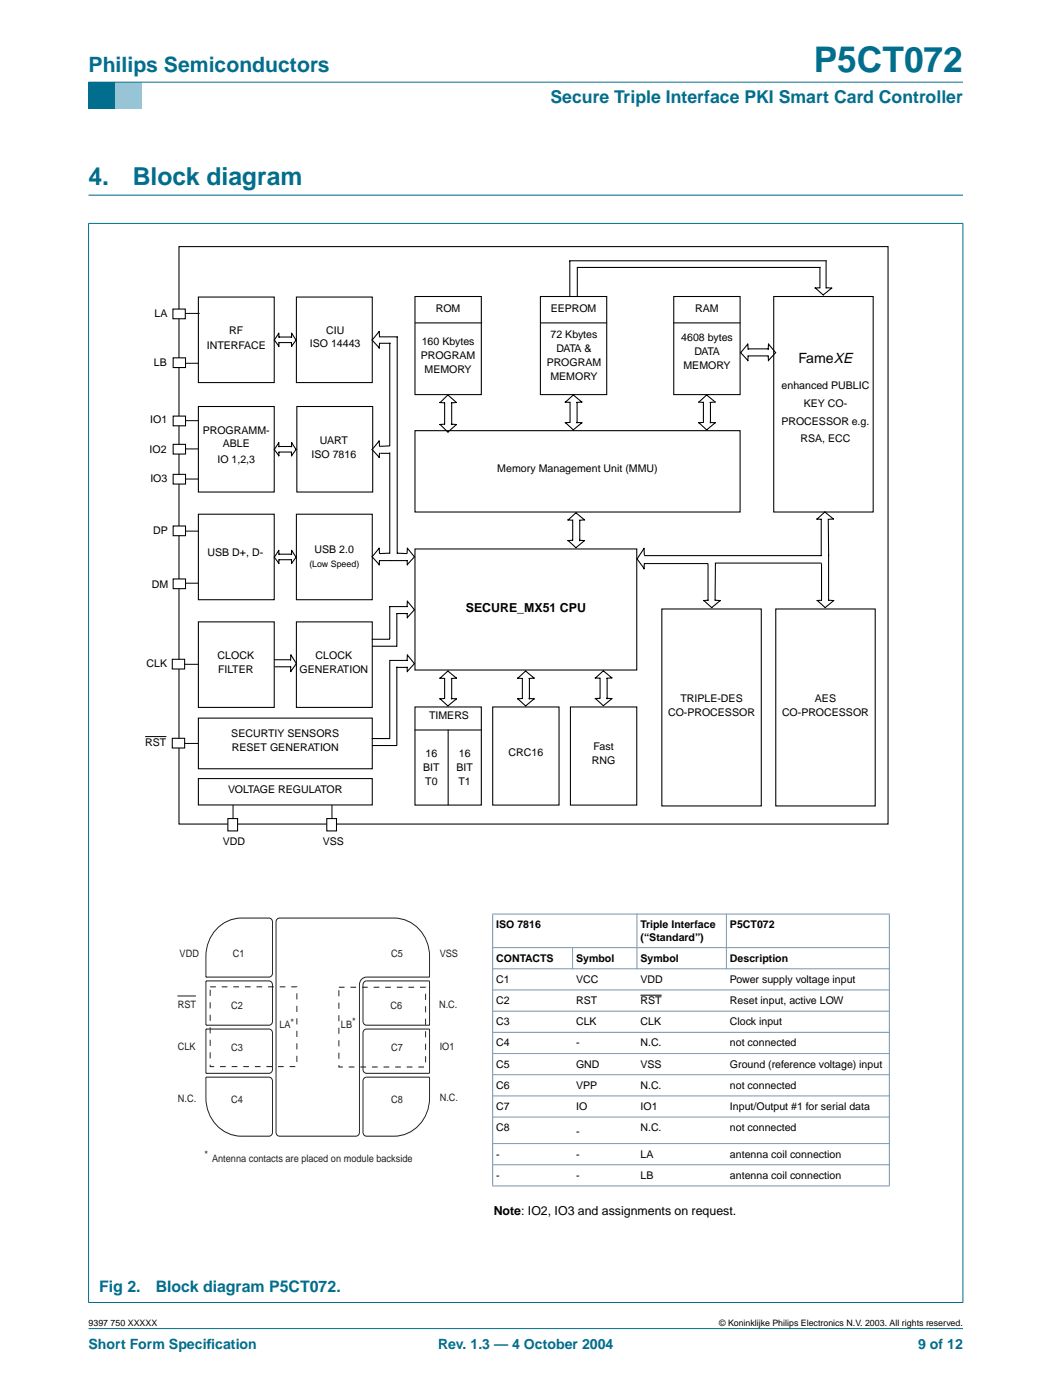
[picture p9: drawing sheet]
<svg xmlns="http://www.w3.org/2000/svg" width="210mm" height="280mm" viewBox="0 0 210 280" stroke-linecap="round" stroke-linejoin="round" font-family="sans-serif">
<path d="M17.7 265.5h174.6z" fill="#006e8c" stroke="#006e8c" stroke-width=".2"/>
<path d="M17.7 16.4h5.3v5.3h-5.3z" fill-rule="evenodd" fill="#006e8c"/>
<path d="M23 16.4h5.3v5.3h-5.3z" fill-rule="evenodd" fill="#96c4d6"/>
<g fill="#006e8c" stroke="#006e8c" stroke-width=".2">
<path d="M17.7 16.4h174.6z"/>
<path d="M17.7 44.7v215.5z"/>
<path d="M192.3 44.7v215.5z"/>
<path d="M17.6 44.6h174.8z"/>
<path d="M17.6 260.3h174.8z"/>
</g>
<path d="M17.7 39h174.7" fill="none" stroke="#006e8c" stroke-width=".21"/>
<g fill="#fff" stroke="#000" stroke-width=".21">
<path d="M89.5 145.9v14.9z"/>
<path d="M154.9 121.7h19.9v39.4h-19.9z" fill-rule="evenodd"/>
<path d="M154.5 59.2h19.9v43.1h-19.9z" fill-rule="evenodd"/>
<path d="M59.2 102.8h15.1v17h-15.1z" fill-rule="evenodd"/>
<path d="M39.6 102.8h15.2v17h-15.2z" fill-rule="evenodd"/>
<path d="M59.2 59.4h15.1v17h-15.1z" fill-rule="evenodd"/>
<path d="M39.6 59.4h15.2v17h-15.2z" fill-rule="evenodd"/>
</g>
<g fill="none" stroke="#000" stroke-width=".21">
<path d="M35.7 49.3h141.7v115.4h-141.7zM82.9 59.2h13.2v19.7h-13.2zM107.9 59.2h13.3v19.7h-13.3zM113.8 52.1h51.2M113.8 52.2v7M115.3 53.5v5.6M115.3 53.4h48.5M134.6 59.2h13.2v19.7h-13.2zM162.8 57.6l1.6 1.3M163.7 57.5l-.9 .1M163.8 53.7v3.8M165 52.2v5.3"/>
<path d="M165.1 57.5l1 .1M166.1 57.6l-1.6 1.3M54.8 67.9l.9 1.3M55.7 66.6l-.9 1.3M55.7 66.6v.8M55.7 68.5h2.5M55.7 68.5v.7M55.7 67.3h2.6M58.2 68.5v.7M58.2 66.6v.8M58.3 66.6l.8 1.3M59.1 67.9l-.9 1.3"/>
<path d="M74.3 68l1.4 1.5M75.7 66.3l-1.3 1.6M75.7 66.2l.1 1.1M75.8 68.7l-.1 .9M75.8 68.6h2.1M75.9 67.3h3.4M77.8 68.6v20.4M79.3 67.4v43.2M83 64.5h13.2M89.5 78.9l-1.6 1.5M89.5 79l1.6 1.4M108 64.5h13.1"/>
<path d="M114.5 78.9l-1.6 1.5M114.6 79l1.6 1.3M134.6 64.5h13.2M141.1 78.9l-1.5 1.5M141.2 79l1.6 1.3M147.9 70.5l1.5 1.5M149.3 68.8l-1.3 1.6M149.3 68.8l.1 1M149.4 71.1h4M149.4 71.2l-.1 .9M149.5 69.7h4M153.4 71.2l.1 .9"/>
<path d="M153.5 68.8l-.1 1M153.5 68.8l1.4 1.6M154.9 70.5l-1.4 1.5M39.6 81.2h15.2v17.1h-15.2zM54.8 89.8l.9 1.2M55.7 88.5l-.9 1.3M55.7 88.5v.8M55.7 90.3h2.5M55.7 90.4v.7M55.7 89.2h2.6M58.2 90.4v.7M58.2 88.5v.8"/>
<path d="M58.3 88.5l.8 1.3M59.1 89.8l-.9 1.2M59.3 81.2h15.1v17.1h-15.1zM74.3 89.8l1.4 1.6M75.7 88.2l-1.3 1.6M75.7 88.1l.1 1M75.8 90.6l-.1 .8M76.1 90.6h1.6M77.7 89.1l-1.7 .1M77.8 90.5v20M82.9 86.1h64.9v16.2h-64.9zM87.8 80.4l.9 .1"/>
<path d="M87.9 84.8l1.6 1.5M88.7 84.8h-.9M88.8 80.5v4.2M90.2 84.8h1M90.2 80.6v4.2M91.1 84.9l-1.6 1.4M91.2 80.4l-1 .1M112.9 80.3l.8 .1M112.9 84.5l1.6 1.4M113.7 84.4l-.8 .1M113.8 80.4v4M115.2 84.4l1 .1"/>
<path d="M115.3 80.5v4M116.2 84.5l-1.6 1.4M116.2 80.3l-1 .1M139.5 80.3l.9 .1M139.6 84.5l1.5 1.4M140.4 84.4l-.9 .1M140.5 80.4v4M141.8 84.4l1 .1M141.9 80.5v4M142.8 84.5l-1.6 1.4M142.8 80.3l-1 .1M54.8 111.3l.9 1.3"/>
<path d="M55.7 110l-.9 1.3M55.7 110v.8M55.7 111.8h2.5M55.7 111.9v.7M55.7 110.7h2.6M58.2 111.9v.7M58.2 110v.8M58.3 110l.8 1.3M59.1 111.3l-.9 1.3M74.3 111.3l1.4 1.5M75.7 109.6l-1.3 1.6M75.7 109.5l.1 1.1"/>
<path d="M75.8 112l-.1 .9M76 112h2M77.7 110.5l-1.7 .1M78.2 112h3.1M79.4 110.5l1.7 .1M81.3 112l.1 .9M81.4 109.5l-.1 1.1M81.4 109.6l1.3 1.6M82.8 111.3l-1.4 1.5M82.9 109.7h44.3v24.2h-44.3zM113.4 103.9l.9 .1M113.5 108l1.5 1.5"/>
<path d="M114.3 108h-.9M114.4 104v3.9M115 102.5l-1.5 1.4M115.1 102.5l1.6 1.4M115.7 108h1M115.8 104v4M116.7 108.1l-1.6 1.3M116.7 103.9l-1 .1M127.2 111.7l1.4 1.9M128.6 109.7l-1.3 1.9M128.6 109.6l.1 1.2M128.7 112.6l-.1 1.1"/>
<path d="M128.8 111h35.2M128.8 112.6h12.5M140.6 120l1.5 1.4M141.4 112.7v7.2l-.9 .1M142.8 119.9l1 .1M142.9 112.7l-.1 7.2M142.9 112.5h21.1M163.1 103.7l.9 .1M163.2 120l1.6 1.4M164 103.8v7.2M164.1 112.7v7.2l-.9 .1M164.7 102.3l-1.5 1.4"/>
<path d="M164.8 102.3l1.6 1.4M165.4 103.9l.1 7.1M165.5 110.9v9M165.5 119.9l1 .1M166.5 103.7l-1.1 .1M39.6 124.3h15.2v17.1h-15.2zM54.9 131.8h3.1M55 133.2h3M58 133.3l.1 .9M58.1 130.9l-.1 1M58.1 130.9l1.1 1.6M59.2 124.3h15.1v17.1h-15.1z"/>
<path d="M59.2 132.6l-1.1 1.5M74.4 127.7h3.4M74.4 129.1h4.7M77.8 121.3v6.3M77.8 132.1v15.4M77.9 121.2h3.4M77.9 132h3.4M79.3 122.6h2M79.3 133.4h2l.1 .8M79.3 122.7v6.4M79.3 133.3v15.6M81.3 122.6l.1 .8"/>
<path d="M81.4 120.1l-.1 1M81.4 130.9l-.1 1M81.4 120.2l1.3 1.6M81.4 130.9l1.3 1.6M82.8 121.8l-1.4 1.6M82.8 132.6l-1.4 1.6M87.8 135.5l.9 .1M87.9 139.6l1.6 1.5M88.7 139.6h-.9M88.8 135.6v4M89.5 134.1l-1.6 1.4M89.5 134.1l1.6 1.4"/>
<path d="M90.2 139.6h1M90.2 135.6v4.1M91.1 139.7l-1.6 1.3M91.2 135.5l-1 .1M103.4 135.5l.8 .1M103.4 139.6l1.6 1.5M104.2 139.6h-.8M104.3 135.6v4M105 134.1l-1.6 1.4M105 134.1l1.6 1.4M105.7 139.6h1M105.7 135.6v4.1"/>
<path d="M106.6 139.7l-1.6 1.3M106.7 135.5l-1 .1M118.9 135.5h.8M118.9 139.6l1.6 1.4M119.7 139.5l-.8 .1M119.8 135.5v4M120.5 134l-1.6 1.5M120.5 134.1l1.7 1.3M121.2 139.5l1 .1M121.3 135.6v4M122.2 139.6l-1.7 1.4M122.2 135.5h-1"/>
<path d="M132.2 121.7h19.8v39.4h-19.8zM143.8 120l-1.6 1.4M166.5 120l-1.6 1.4M39.6 143.5h34.7v10.1h-34.7zM39.6 155.6h34.7v5.2h-34.7zM74.4 147.6h3.4M74.4 149h4.7M82.9 141.3h13.2v19.6h-13.2zM82.9 145.9h13.2M98.4 141.3h13.3v19.6h-13.3zM113.9 141.3h13.3v19.6h-13.3z"/>
</g>
<path d="M35.7 72.6h3.9M35.7 95.7h3.9M35.7 89.7h3.9M35.7 84.1h3.9M35.7 116.5h3.9M35.7 106.1h3.9M35.7 132.7h3.9M35.6 148.6h3.9" fill="none" stroke="#000" stroke-width=".2"/>
<g fill="#fff" stroke="#000" stroke-width=".21">
<path d="M34.6 71.5h2.5v1.9h-2.5z" fill-rule="evenodd"/>
<path d="M34.6 83.1h2.5v2h-2.5z" fill-rule="evenodd"/>
<path d="M34.6 88.8h2.5v1.9h-2.5z" fill-rule="evenodd"/>
<path d="M34.6 94.8h2.5v1.9h-2.5z" fill-rule="evenodd"/>
<path d="M34.6 105.1h2.5v1.9h-2.5z" fill-rule="evenodd"/>
<path d="M34.6 115.7h2.5v1.9h-2.5z" fill-rule="evenodd"/>
<path d="M34.4 131.7h2.5v2h-2.5z" fill-rule="evenodd"/>
<path d="M34.4 147.5h2.5v2h-2.5z" fill-rule="evenodd"/>
<path d="M34.5 61.8h2.5v1.9h-2.5z" fill-rule="evenodd"/>
<path d="M45.5 163.6h1.9v2.4h-1.9z" fill-rule="evenodd"/>
<path d="M65.3 163.6h1.9v2.4h-1.9z" fill-rule="evenodd"/>
</g>
<g fill="#fff" stroke="#000" stroke-width=".2">
<path d="M35.8 62.6h4z"/>
<path d="M46.5 160.9v4z"/>
<path d="M66.3 160.9v4z"/>
</g>
<path d="M35.5 183.4h56.1v49.3h-56.1z" fill-rule="evenodd" fill="#fff"/>
<path d="M67.7 197.3h17.3v15.9h-17.3z" fill="#fff"/>
<path d="M67.7 197.3h17.3v15.9h-17.3z" fill="none" stroke="#231f20" stroke-width=".2" stroke-dasharray="1.2 1.2" stroke-linecap="butt"/>
<path d="M42 197.2h17.3v15.9h-17.3z" fill="#fff"/>
<path d="M42 197.2h17.3v15.9h-17.3z" fill="none" stroke="#231f20" stroke-width=".2" stroke-dasharray="1.2 1.2" stroke-linecap="butt"/>
<path d="M35.5 199h3.6M41.1 195.2h12.6a.74 .74 0 0 0 .7-.7v-10.3a.74 .74 0 0 0-.7-.7h-5.5a7.4 7.4 0 0 0-7.1 7.6v4.2M72.7 196.2l.5-.2h12.6v8.9h-12.6a.74 .74 0 0 1-.7-.8v-7.3zM85.8 195.2h-12.6a1.46 1.46 0 0 0-1.4 1.6v29.5a.74 .74 0 0 1-.7 .7h-15.3a.74 .74 0 0 1-.7-.7v-42.1a.74 .74 0 0 1 .7-.7h22.9a7.4 7.4 0 0 1 7.1 7.6v4.2M41.1 215.2v4.2a7.4 7.4 0 0 0 7.1 7.6h5.5a.74 .74 0 0 0 .7-.7v-10.3a.74 .74 0 0 0-.7-.8h-12.6M41.1 204.8v-8.8h12.6a.74 .74 0 0 1 .7 .8v7.3a.74 .74 0 0 1-.7 .8h-12.6M41.1 214.5v-8.9h12.6a.74 .74 0 0 1 .7 .8v7.3a.74 .74 0 0 1-.7 .8h-12.6M85.8 215.2v4.2a7.4 7.4 0 0 1-7.1 7.6h-5.5a.74 .74 0 0 1-.7-.7v-10.3a.74 .74 0 0 1 .7-.8h12.6M85.8 214.4v-8.8h-12.6a.74 .74 0 0 0-.7 .8v7.3a.74 .74 0 0 0 .7 .8h12.6" fill="none" stroke="#231f20" stroke-width=".2"/>
<g fill="#fff">
<path d="M98.4 182.7h28.8v6.7h-28.8z" fill-rule="evenodd"/>
<path d="M127.2 182.7h17.9v6.7h-17.9z" fill-rule="evenodd"/>
<path d="M145.1 182.7h32.5v6.7h-32.5z" fill-rule="evenodd"/>
<path d="M98.4 189.4h15.9v4.2h-15.9z" fill-rule="evenodd"/>
<path d="M114.3 189.4h12.9v4.2h-12.9z" fill-rule="evenodd"/>
<path d="M127.2 189.4h17.9v4.2h-17.9z" fill-rule="evenodd"/>
<path d="M145.1 189.4h32.5v4.2h-32.5z" fill-rule="evenodd"/>
</g>
<path d="M29 147.2h4.2M127.9 198.9h4.3" fill="none" stroke="#000" stroke-width=".2"/>
<g fill="#8099b3" stroke="#8099b3" stroke-width=".21">
<path d="M98.4 182.7v54.2z"/>
<path d="M114.3 189.3v4.4z"/>
<path d="M127.2 182.6v11.1z"/>
<path d="M145.1 182.6v11.1z"/>
<path d="M177.6 182.7v54.2z"/>
<path d="M98.3 182.7h79.4z"/>
<path d="M98.3 189.4h79.4z"/>
<path d="M98.3 193.6h79.4z"/>
<path d="M98.3 197.8h79.4z"/>
<path d="M98.3 202.1h79.4z"/>
<path d="M98.3 206.3h79.4z"/>
<path d="M98.3 210.5h79.4z"/>
<path d="M98.3 214.8h79.4z"/>
<path d="M98.3 219h79.4z"/>
<path d="M98.3 223.2h79.4z"/>
<path d="M98.3 228.5h79.4z"/>
<path d="M98.3 232.7h79.4z"/>
<path d="M98.3 237h79.4z"/>
</g>
<text font-size="7.1" fill="#006e8c" x="162.5" y="14.3">P5CT072</text>
<g font-size="4.9" fill="#006e8c">
<text x="17.7" y="37">4.</text>
<text x="26.5" y="37">Block diagram</text>
</g>
<text font-size="4.2" fill="#006e8c" x="17.7" y="14.3">Philips Semiconductors</text>
<text font-size="3.5" fill="#006e8c" x="109.9" y="20.5">Secure Triple Interface PKI Smart Card Controller</text>
<g font-size="3.2" fill="#006e8c">
<text x="19.8" y="258.2">Fig 2.</text>
<text x="31.1" y="258.2">Block diagram P5CT072.</text>
</g>
<text font-size="2.8" x="159.4" y="72.5">FameXE</text>
<g font-size="2.8" fill="#006e8c">
<text x="17.7" y="269.5">Short Form Specif</text>
<text x="41.3" y="269.5">ication</text>
<text x="87.5" y="269.5">Rev. 1.3 — 4 October 2004</text>
<text x="183.4" y="269.5">9 of 12</text>
</g>
<g font-size="2.5">
<text x="93" y="122.3">SECURE_MX51 CPU</text>
<text x="98.6" y="242.9">Note: IO2, IO3 and assignments on request.</text>
</g>
<g font-size="2.1">
<text x="30.9" y="63.4">LA</text>
<text x="87.1" y="62.4">ROM</text>
<text x="110" y="62.4">EEPROM</text>
<text x="138.8" y="62.4">RAM</text>
<text x="41.3" y="69.6">INTERFACE</text>
<text x="45.8" y="66.8">RF</text>
<text x="61.9" y="69.3">ISO 14443</text>
<text x="65.1" y="66.8">CIU</text>
<text x="84.1" y="71.7">PROGRAM</text>
<text x="84.2" y="68.9">160 Kbytes</text>
<text x="110" y="67.5">72 Kbytes</text>
<text x="111.1" y="70.3">DATA &amp;</text>
<text x="136.1" y="68.1">4608 bytes</text>
<text x="138.7" y="70.9">DATA</text>
<text x="30.7" y="73.2">LB</text>
<text x="84.8" y="74.5">MEMORY</text>
<text x="109.2" y="73.1">PROGRAM</text>
<text x="109.9" y="76">MEMORY</text>
<text x="136.5" y="73.7">MEMORY</text>
<text x="156.1" y="77.8">enhanced PUBLIC</text>
<text x="160.5" y="81.3">KEY CO-</text>
<text x="30" y="84.6">IO1</text>
<text x="40.5" y="86.8">PROGRAMM-</text>
<text x="44.5" y="89.3">ABLE</text>
<text x="63.9" y="88.7">UART</text>
<text x="156.1" y="84.8">PROCESSOR e.g.</text>
<text x="159.9" y="88.4">RSA, ECC</text>
<text x="29.9" y="90.6">IO2</text>
<text x="43.4" y="92.4">IO 1,2,3</text>
<text x="62.2" y="91.5">ISO 7816</text>
<text x="99.3" y="94.3">Memory Management Unit (MMU)</text>
<text x="30" y="96.4">IO3</text>
<text x="30.6" y="106.6">DP</text>
<text x="41.5" y="111.2">USB D+, D-</text>
<text x="62.8" y="110.4">USB 2.0</text>
<text x="30.3" y="117.5">DM</text>
<text x="43.5" y="131.7">CLOCK</text>
<text x="63" y="131.7">CLOCK</text>
<text x="29.3" y="133.4">CLK</text>
<text x="43.6" y="134.6">FILTER</text>
<text x="59.8" y="134.6">GENERATION</text>
<text x="85.7" y="143.6">TIMERS</text>
<text x="133.4" y="143">CO-PROCESSOR</text>
<text x="135.9" y="140.2">TRIPLE-DES</text>
<text x="156.2" y="143">CO-PROCESSOR</text>
<text x="162.7" y="140.2">AES</text>
<text x="29" y="149">RST</text>
<text x="46.2" y="147.3">SECURTIY SENSORS</text>
<text x="118.5" y="149.8">Fast</text>
<text x="46.3" y="150.1">RESET GENERATION</text>
<text x="84.5" y="154.1">BIT</text>
<text x="85" y="151.3">16</text>
<text x="91.2" y="154.1">BIT</text>
<text x="91.6" y="151.3">16</text>
<text x="101.6" y="151.2">CRC16</text>
<text x="118.2" y="152.7">RNG</text>
<text x="45.6" y="158.5">VOLTAGE REGULATOR</text>
<text x="84.9" y="157">T0</text>
<text x="91.6" y="157">T1</text>
<text x="44.5" y="168.8">VDD</text>
<text x="64.5" y="168.8">VSS</text>
<text x="99.1" y="185.5">ISO 7816</text>
<text x="127.9" y="185.5">Triple Interface</text>
<text x="145.8" y="185.5">P5CT072</text>
<text x="127.9" y="187.9">(“Standard”)</text>
<text x="99.1" y="196.4">C1</text>
<text x="99.1" y="192.2">CONTACTS</text>
<text x="115.1" y="192.2">Symbol</text>
<text x="115.1" y="196.4">VCC</text>
<text x="127.9" y="196.4">VDD</text>
<text x="127.9" y="192.2">Symbol</text>
<text x="145.8" y="192.2">Description</text>
<text x="145.8" y="196.4">Power supply voltage input</text>
<text x="99.1" y="200.6">C2</text>
<text x="115.1" y="200.6">RST</text>
<text x="127.9" y="200.6">RST</text>
<text x="145.8" y="200.6">Reset input, active LOW</text>
<text x="99.1" y="204.9">C3</text>
<text x="99.1" y="209.1">C4</text>
<text x="115.1" y="204.9">CLK</text>
<text x="115.1" y="209.1">-</text>
<text x="127.9" y="204.9">CLK</text>
<text x="127.9" y="209.1">N.C.</text>
<text x="145.8" y="204.9">Clock input</text>
<text x="145.8" y="209.1">not connected</text>
<text x="99.1" y="213.3">C5</text>
<text x="115.1" y="213.3">GND</text>
<text x="127.9" y="213.3">VSS</text>
<text x="145.8" y="213.3">Ground (reference voltage) input</text>
<text x="99.1" y="217.6">C6</text>
<text x="99.1" y="221.8">C7</text>
<text x="115.1" y="217.6">VPP</text>
<text x="115.1" y="221.8">IO</text>
<text x="127.9" y="217.6">N.C.</text>
<text x="127.9" y="221.8">IO1</text>
<text x="145.8" y="217.6">not connected</text>
<text x="145.8" y="221.8">Input/Output #1 for serial data</text>
<text x="99.1" y="226">C8</text>
<text x="115.1" y="226.7">-</text>
<text x="127.9" y="226">N.C.</text>
<text x="145.8" y="226">not connected</text>
<text x="99.1" y="231.3">-</text>
<text x="115.1" y="231.3">-</text>
<text x="127.9" y="231.3">LA</text>
<text x="145.8" y="231.3">antenna coil connection</text>
<text x="99.1" y="235.6">-</text>
<text x="115.1" y="235.6">-</text>
<text x="127.9" y="235.6">LB</text>
<text x="145.8" y="235.6">antenna coil connection</text>
</g>
<g font-size="2" fill="#231f20">
<text x="35.9" y="191.3">VDD</text>
<text x="46.5" y="191.3">C1</text>
<text x="78.1" y="191.3">C5</text>
<text x="87.8" y="191.3">VSS</text>
<text x="35.5" y="201.4">RST</text>
<text x="46.2" y="201.6">C2</text>
<text x="78" y="201.6">C6</text>
<text x="87.7" y="201.4">N.C.</text>
<text x="35.5" y="209.8">CLK</text>
<text x="55.8" y="205.4">LA*</text>
<text x="68.1" y="205.4">LB</text>
<text x="70.4" y="204.8">*</text>
<text x="87.8" y="209.8">IO1</text>
<text x="46.2" y="210">C3</text>
<text x="78.1" y="210">C7</text>
<text x="35.5" y="220.1">N.C.</text>
<text x="46.2" y="220.4">C4</text>
<text x="78.1" y="220.3">C8</text>
<text x="87.8" y="220.1">N.C.</text>
<text x="40.8" y="231.5">*</text>
<text x="42.3" y="232.2">Antenna contacts are placed on module backside</text>
</g>
<g font-size="1.8">
<text x="61.8" y="113.3">(Low Speed)</text>
<text x="17.7" y="264.9">9397 750 XXXXX</text>
<text x="143.7" y="264.9">© Koninklijke Philips Electronics N.V. 2003. All rights reserved.</text>
</g>
</svg>
